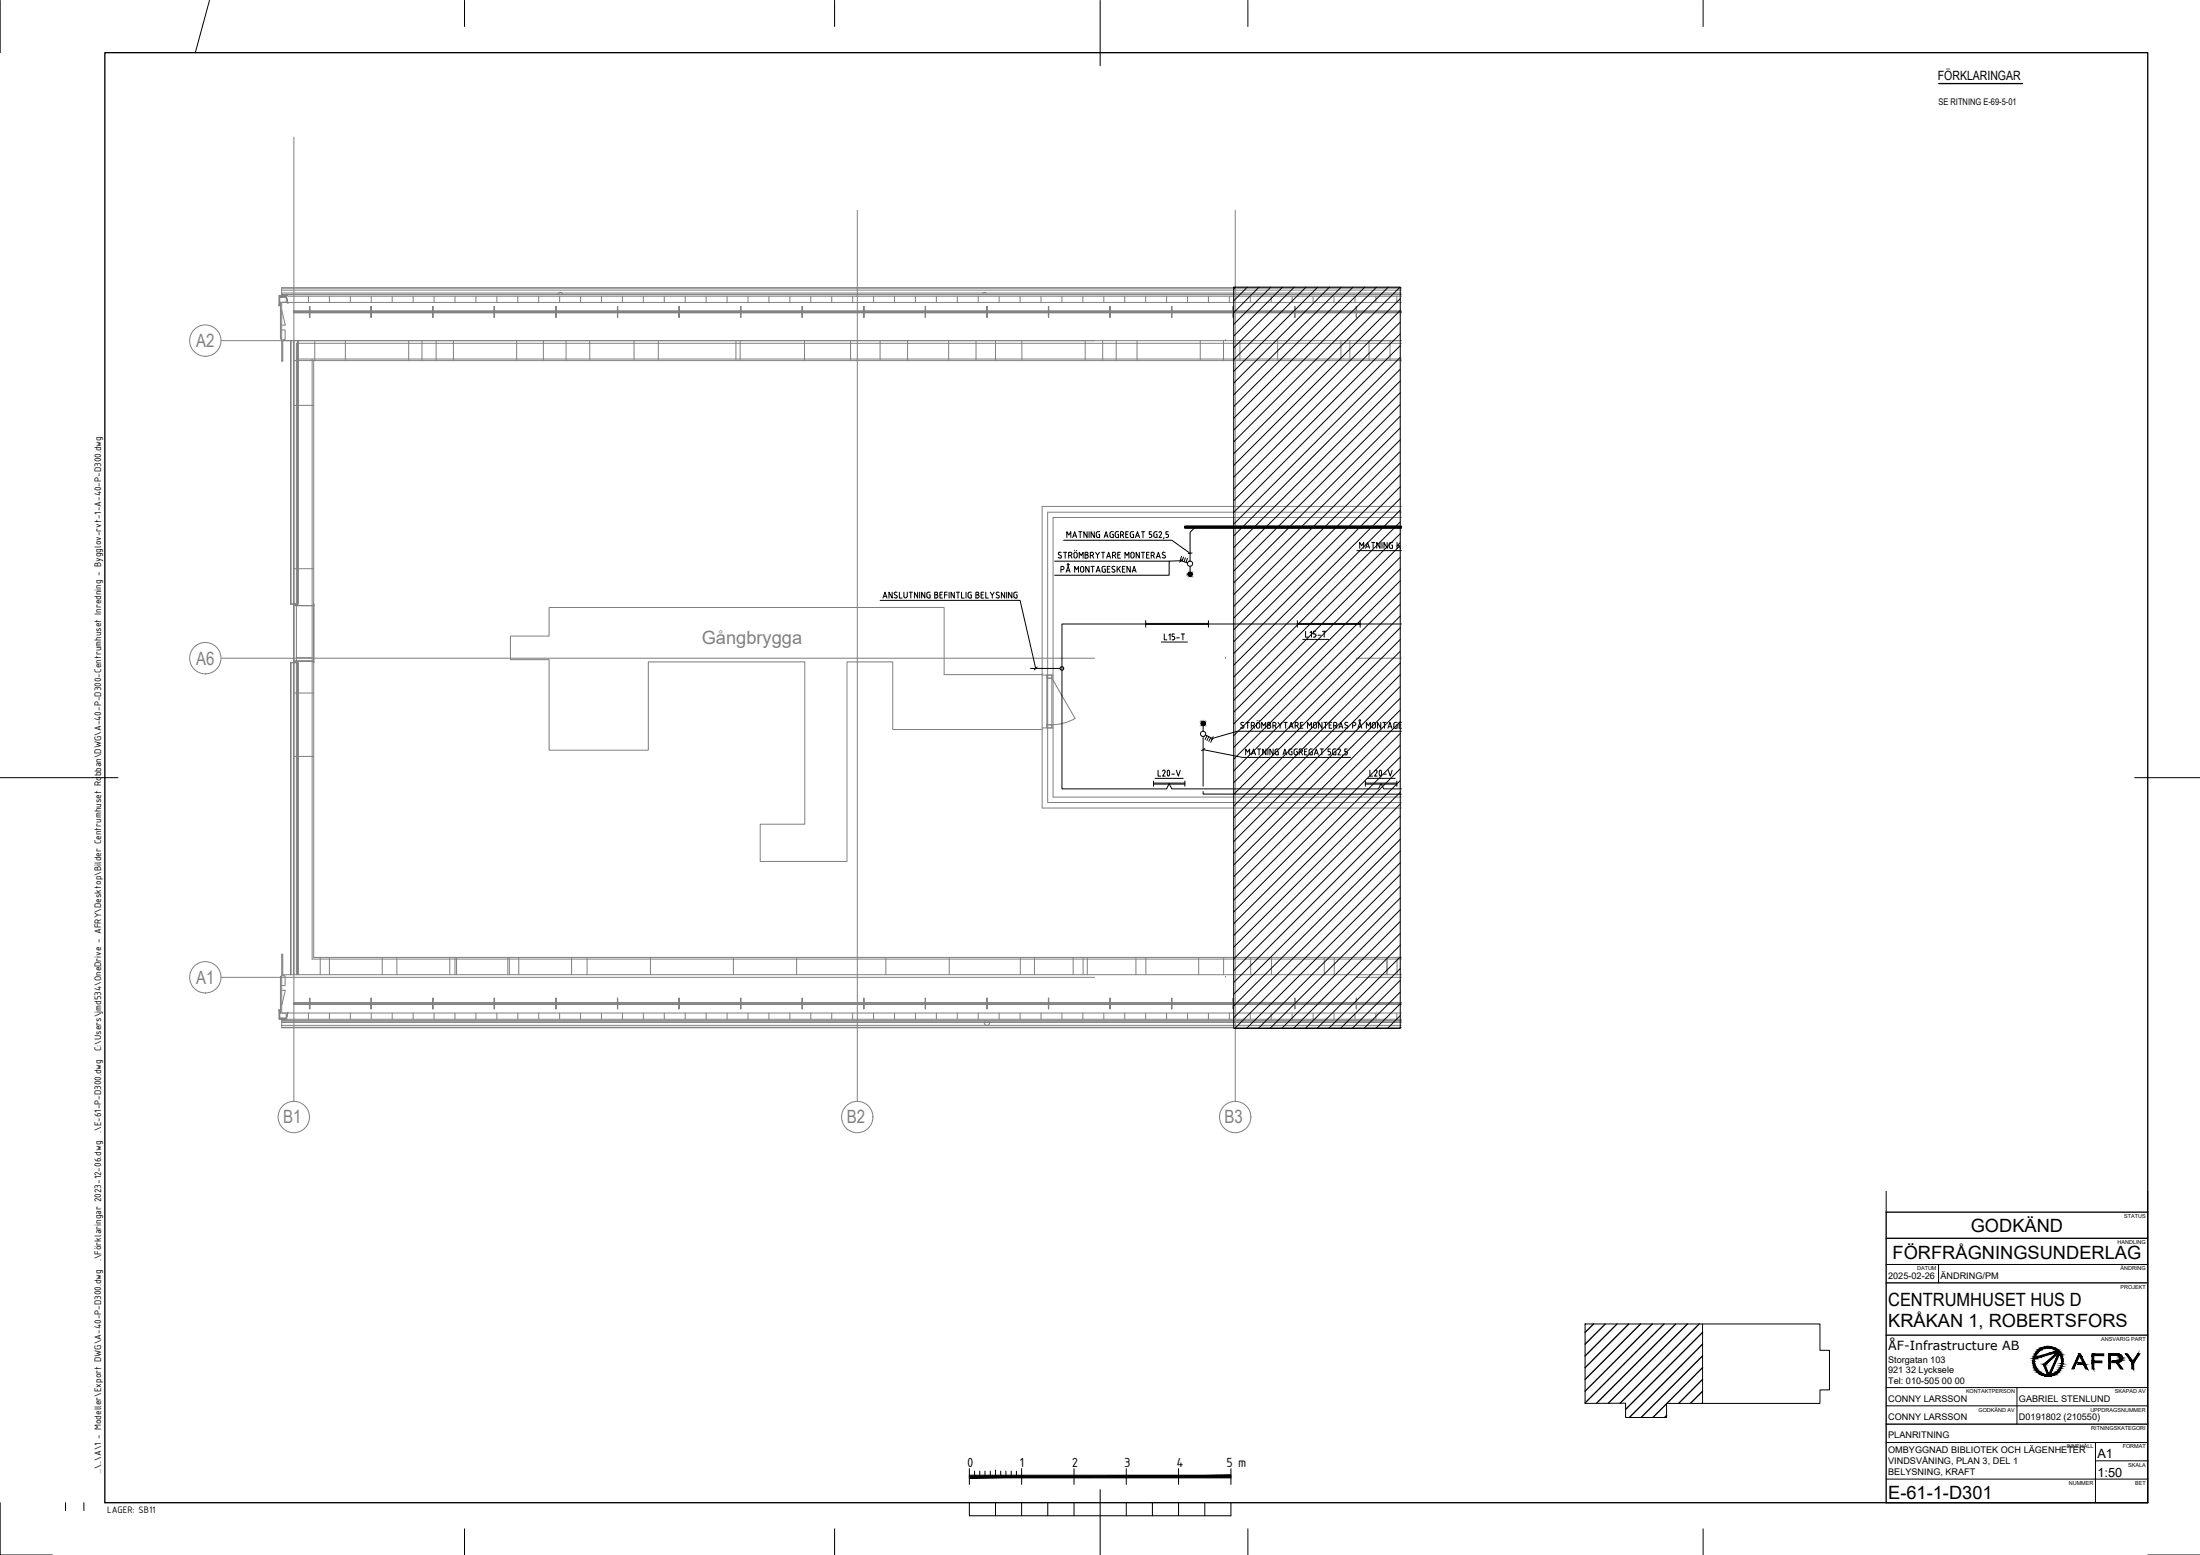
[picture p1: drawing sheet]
<svg xmlns="http://www.w3.org/2000/svg" width="841mm" height="594mm" viewBox="0 0 841 594" stroke-linecap="round" stroke-linejoin="round" font-family="sans-serif">
<g fill="none" stroke="#808080" stroke-width=".38">
<path d="M112.3 52.4v368.4M327.7 80.4v340.4M472.2 80.4v340.4M106.8 112.9l-.1 4 .1-3.6h2.7l.6 2.6-.6-2.6h-2.7M107 113.3v2.2h.2v14h.5M107 113.6h2.4M107.7 111.9h428M107.7 118.4l1.4 5.8h-1.4M107.7 110.1h428M107.7 110.8h428M107.7 112.6h428M107.9 112.8h.1"/>
<path d="M109.4 113.3v2.2h-1.7M109.5 112.9v.4M109.9 115.2v.3M110 112.9h-3.3v4M110 113.2h425.7M112.3 119.4h423.4h-40.7M112.3 118.9v.5zM112.3 118.9h423.4M117.9 113.2v2.3M118.3 117.2v4zM118.3 118.9v.5zM118.3 119.4h.1"/>
<path d="M118.3 117.2h.1M118.4 117.2v4M118.4 118.9v.5zM118.4 118.9h.1M125.9 113.2v2.3M133.9 113.2v2.3M141.8 117.2v4zM141.8 118.9v.5zM141.8 119.4h.1M141.8 117.2h.2M141.9 113.2v2.3M142 117.2v4"/>
<path d="M142 118.9v.5zM142 118.9h.1M149.9 113.2v2.3M157.9 113.2v2.3M165.4 117.2v4zM165.4 118.9v.5zM165.4 119.4h.1M165.4 117.2h.1M165.5 117.2v4M165.5 118.9v.5zM165.5 118.9h.1M165.9 113.2v2.3"/>
<path d="M173.9 113.2v2.3M181.9 113.2v2.3M188.9 119.3h.1M188.9 117.2v2.1M188.9 117.2v4v-2.3v.4M188.9 118.9v.4zM188.9 117.2h.1M189 117.2v4M189 118.9v.4M189 119.3v1.9M189 117.2v2.1M189 119.3v.1"/>
<path d="M189 118.9v.4zM189.9 113.2v2.3M197.9 113.2v2.3M205.9 113.2v2.3M212.5 119.3h.1M212.5 117.2v2.1M212.5 117.2v4v-2.3v.4M212.5 118.9v.4zM212.5 117.2h.1M212.6 117.2v4M212.6 118.9v.4zM212.6 119.3v1.9"/>
<path d="M212.6 117.2v2.1M212.6 119.3v.1M213.3 112.4a.99 .99 0 0 1 .9-.7 .99 .99 0 0 1 1 .7M213.9 113.2v2.3M221.9 113.2v2.3M229.9 113.2v2.3M236 119.3h.1M236 117.2v2.1M236 117.2v4v-2.3v.4M236 118.9v.4M236 118.9h.1M236 117.2h.1"/>
<path d="M236.1 117.2v4M236.1 118.9v.4M236.1 119.3v1.9M236.1 117.2v2.1M236.1 119.3v.1M236.1 118.9v.4zM237.9 113.2v2.3M245.9 113.2v2.3M253.9 113.2v2.3M259.6 117.2v2.2M259.6 117.2v4v-2.3v.5M259.6 118.9v.5z"/>
<path d="M259.6 119.4h.1M259.6 117.2h.1M259.7 117.2v4M259.7 118.9v.5M259.7 117.2v2.2v-.5M259.7 118.9v.5zM259.7 118.9h.1M259.7 119.4v1.8M261.9 113.2v2.3M269.9 113.2v2.3M277.9 113.2v2.3M283.1 117.2v2.2"/>
<path d="M283.1 117.2v4v-2.3v.5M283.1 118.9v.5zM283.1 119.4h.1M283.1 117.2h.1M283.2 117.2v4M283.2 118.9v.5M283.2 117.2v2.2v-.5M283.2 118.9v.5zM283.2 118.9h.1M283.2 119.4v1.8M285.9 113.2v2.3M293.9 113.2v2.3"/>
<path d="M301.9 113.2v2.3M306.6 117.2v2.2M306.6 117.2v4v-2.3v.5M306.6 118.9v.5M306.6 119.4h.1M306.6 117.2h.1M306.7 117.2v4M306.7 118.9v.5M306.7 117.2v2.2M306.7 119.4h.1M306.7 118.9v.5zM306.7 119.4v1.8"/>
<path d="M310 113.2v2.3M318 113.2v2.3M326 113.2v2.3M330.2 117.2v2.2M330.2 117.2v4v-2.3v.5M330.2 119.4h.1M330.2 118.9v.5zM330.2 117.2h.1M330.3 117.2v4M330.3 118.9v.5M330.3 117.2v2.2M330.3 119.4h.1"/>
<path d="M330.3 119.4v1.8M334 113.2v2.3M342 113.2v2.3M350 113.2v2.3M353.7 118.9v.5M353.7 117.2v4v-2.3v.5M353.7 119.4h.1M353.7 117.2v1.7M353.7 117.2h.1M353.8 117.2v4M353.8 118.9v.5M353.8 118.9v2.3"/>
<path d="M353.8 119.4h.1M353.8 117.2v1.7M358 113.2v2.3M366 113.2v2.3M374 113.2v2.3M375.5 112.1l.8-.4 .7 .4M377.3 118.9v.5M377.3 117.2v4v-1.8M377.3 119.4v-.5v.5M377.3 119.4h.1M377.3 117.2v1.7M377.3 117.2h.1"/>
<path d="M377.3 117.2v4M377.3 118.9v.5zM377.3 119.4v1.8M382 113.2v2.3M390 113.2v2.3M398 113.2v2.3M400.8 118.9v.5M400.8 117.2v4M400.8 119.4h.1M400.8 118.9h.1M400.8 117.2v1.7M400.8 119.4v1.8"/>
<path d="M400.8 117.2h.1M400.9 117.2v4M400.9 118.9v.5M400.9 119.4h.1M400.9 118.9h.1M400.9 117.2v1.7M400.9 119.4v1.8M406 113.2v2.3M414 113.2v2.3M422 113.2v2.3M424.3 117.2v4zM424.3 118.9v.5z"/>
<path d="M424.3 119.4h.1M424.3 117.2h.1M424.4 117.2v4M424.4 118.9v.5zM424.4 118.9h.1M430 113.2v2.3M438 113.2v2.3M446 113.2v2.3M447.9 117.2v4zM447.9 118.9v.5zM447.9 119.4h.1M447.9 117.2h.1"/>
<path d="M448 117.2v4M448 118.9v.5zM448 118.9h.1M454 113.2v2.3M462 113.2v2.3M470 113.2v2.3M471.4 117.2v4zM471.4 118.9v.5zM471.4 119.4h.1M471.4 117.2h.1M471.5 117.2v4M471.5 118.9v.5z"/>
<path d="M471.5 118.9h.1M478 113.2v2.3M486 113.2v2.3M494 113.2v2.3M494.9 117.2v4zM494.9 118.9v.5zM494.9 119.4h.1M494.9 117.2h.1M495 117.2v4M495 118.9v.5zM502 113.2v2.3M510 113.2v2.3"/>
<path d="M518 113.2v2.3M518.5 117.2v4zM518.5 118.9v.5zM518.5 119.4h.1M518.5 117.2h.1M518.6 117.2v4M518.6 118.9v.5zM518.6 118.9h.1M526 113.2v2.3M534 113.2v2.3M535.7 115.5h-428v22.5h.4v-8.2h.9v-3.8h-1.3M535.7 109.9h-428v2.9"/>
<path d="M535.7 112.5h-427.8v.4M84.5 130.1h451.2M111.1 130.1v100.7v-100.7M111.2 130.1l-.1 100.7h2.8h-1.7v-100.7M111.2 130.1v100.7h1.1v22.4M112.3 137.8h423.4M113.3 137.2v235.2M113.3 137.2h422.4M113.9 130.1v100.7zM118.3 121.2h.1M119.3 137.2v229.2h416.4M119.9 137.8v93.6"/>
<path d="M120.3 130.1v7.7M132 130.1v7.7M141.8 121.2h.2M156.2 130.1v7.7M161.3 130.1v7.7M165.4 121.2h.1M166.7 130.1v7.7M173.3 130.1v7.7M188.9 121.2h.1M197.5 130.1v7.7M207.7 130.1v7.7M212.5 121.2h.1"/>
<path d="M216.4 130.1v7.7M225.5 130.1v7.7M236 121.2h.1M242.4 130.1v7.7M251.7 130.1v7.7M259.6 121.2h.1M281.3 130.1v7.7M282.9 130.1v7.7M283.1 121.2h.1M306.6 121.2h.1M307.5 130.1v7.7M325.1 130.1v7.7"/>
<path d="M330.2 121.2h.1M336.5 130.1v7.7M346.9 130.1v7.7M353.7 121.2h.1M362.7 130.1v7.7M373.1 130.1v7.7M377.3 121.2h.1M380.6 130.1v7.7M390.6 130.1v7.7M400.8 121.2h.1M414.9 130.1v7.7M421.5 130.1v7.7"/>
<path d="M424.3 121.2h.1M426.7 130.1v7.7M434.7 130.1v7.7M447.9 121.2h.1M458.8 130.1v7.7M467.7 130.1v7.7M468.5 130.1h.1M471.4 121.2h.1M474 130.1v7.7M488.4 130.1v7.7M494.9 121.2h.1M512.6 130.1v7.7"/>
<path d="M516 130.1v7.7M518.5 121.2h.1M523.4 130.1v7.7M531.4 130.1v7.7M535.7 131.2h-422.4v6M112.3 154.9h7.6M535.7 193.5h-137.3v64.4h4.2v20.2M535.7 195.7h-135.2v110.9h135.2M535.7 197.7h-133.1v60.2M112.3 217.3h7.6M112.3 231.4h7.6M112.3 231.4v-.6v22.4"/>
<path d="M119.9 230.8h.1M120 230.8l-.1 22.4zM84.5 251.5h334M111.1 253.2v119.2v-119.2M111.2 253.2h1M111.2 253.2v119.2v-119.2h2.7M112.2 253.2v119.2M112.2 253.2h.1M112.3 252.6h7.6zM112.3 253.2h1.6M113.3 251.3h6M113.9 253.2v119.2v-119.2"/>
<path d="M119.9 252.6v113.2h415.8M398.4 257.7h-37.5v-25.6h-151v10.9h-14.8v9h14.8v34.6h37.9v-33.7h59.9v62h-17.1v14.2h33.2v-76.2h17.5v25.8h57.1M398.4 257.9v20.2M398.4 257.7h.1M400.2 259.1v-1.2h1.9v1.2l8.9 15.4a18.1 18.1 0 0 1-8.9 2.4M400.2 258.1v1h1.9v-1M468.5 251.5h.1M518.5 251.5h17.2M112.3 264.8h7.6M400.2 276.9v1.2h1.9v-1.2M400.2 277.9v-1h1.9v1M400.2 276.9v-17.8h1.9v17.8"/>
<path d="M400.2 276.9h1.9M112.3 289h7.6M535.7 304.5h-133.1v-26.4h-4.2v30.6h137.3M84.5 373.4h334M107.7 373h-.5v14.1h-.2v2.1M107.7 378.3h1.4l-1.4 5.8M107.7 372.4v-7.9h.4v8.3h.9v3.7h-1.3M122.4 365.8v6.6M125.9 365.8v6.6M146.1 365.8v6.6M151.7 365.8v6.6M171.9 365.8v6.6"/>
<path d="M173.9 365.8v6.6M174.5 365.8v6.6M194.1 365.8v6.6M194.7 365.8v6.6M198.3 365.8v6.6M218.5 365.8v6.6M224.4 365.8v6.6M248.7 365.8v6.6M280.4 365.8v6.6M304.5 365.8v6.6M338.7 365.8v6.6M362.9 365.8v6.6"/>
<path d="M390 365.8v6.6M395.5 365.8v6.6M410.2 365.8v6.6M414 365.8v6.6M415.7 365.8v6.6M434.2 365.8v6.6M438.1 365.8v6.6M458.2 365.8v6.6M467.8 365.8v6.6M468.5 373.4h.1M478.1 365.8v6.6M486.1 365.8v6.6"/>
<path d="M506.3 365.8v6.6M510.1 365.8v6.6M518.5 373.4h17.2M530.2 365.8v6.6M534.1 365.8v6.6M535.7 372.4h-428v14.6h428M106.7 385.7l.1 3.5h2.7l.6-2.6-.6 2.7h-2.7zM106.7 385.7v3.7h429M107 388.9h2.4M107.7 391.7h428M107.7 387l1.7 .1v2.1M107.7 389.4v3.3h428"/>
<path d="M107.7 392.5h428M107.7 390.6h428M107.7 389.9h428M107.7 390.1h428M109.5 389.3v.1M109.9 387v.3M112.3 383.1v.6zM112.3 383.1h423.4M117.9 387v2.4M118.3 381.4v2.2M118.3 381.4v4v-1.7M118.3 383.1v.6z"/>
<path d="M118.3 381.4h.1M118.3 385.4h.1M118.4 381.4v4M118.4 383.1v.5M118.4 383.1v.6zM118.4 383.1h.1M118.4 383.6v.1M118.4 383.1v.6M118.4 381.4v1.7M118.4 383.7v1.7M125.9 387v2.4M133.9 387v2.4"/>
<path d="M141.8 381.4v2.2M141.8 381.4v4v-1.7M141.8 383.1v.6zM141.8 381.4h.2M141.8 385.4h.2M141.9 387v2.4M142 381.4v4M142 383.1v.5M142 381.4v2.3v-.6M142 383.1v.6zM142 383.7v1.7M149.9 387v2.4"/>
<path d="M157.9 387v2.4M165.4 383.3v.3M165.4 381.4v1.9M165.4 381.4v4v-1.7M165.4 383.3v.4M165.4 383.3h.1M165.4 383.3v.4zM165.4 381.4h.1M165.4 385.4h.1M165.5 381.4v4M165.5 383.1v.2M165.5 383.3v.3"/>
<path d="M165.5 383.1v.6v-.4M165.5 383.3v2.1M165.5 383.3h.1M165.5 381.4v1.7M165.9 387v2.4M173.9 387v2.4M181.9 387v2.4M188.9 383.3v.3M188.9 383.1v.2M188.9 381.4v4M188.9 383.1v.6v-.4M188.9 383.3h.1"/>
<path d="M188.9 383.3v2.1M188.9 383.3v.4zM188.9 381.4h.1M188.9 385.4h.1M188.9 381.4v1.7M189 381.4v4M189 383.1v.2M189 383.3v.3M189 383.3v.4M189 381.4v1.7M189 383.7v1.7M189.9 387v2.4"/>
<path d="M197.9 387v2.4M205.9 387v2.4M212.5 383.3v.3M212.5 383.1v.2M212.5 381.4v4M212.5 383.1v.6v-.4M212.5 383.3v2.1M212.5 381.4h.1M212.5 385.4h.1M212.5 381.4v1.7M212.6 381.4v4M212.6 383.1v.2"/>
<path d="M212.6 383.3v.3M212.6 383.3v.4M212.6 381.4v1.7M212.6 383.7v1.7M213.9 387v2.4M221.9 387v2.4M229.9 387v2.4M236 383.3v.3M236 383.1v.2M236 381.4v4M236 383.1v.6v-.4M236 383.3v.4"/>
<path d="M236 383.1h.1M236 381.4h.1M236 385.4h.1M236 381.4v1.7M236 383.7v1.7M236.1 381.4v4M236.1 383.1v.2M236.1 383.3v.3M236.1 383.3v.4M236.1 381.4v1.7M236.1 383.7v1.7M237.9 387v2.4"/>
<path d="M245.9 387v2.4M253.9 387v2.4M259.6 383.6h.1M259.6 383.1v.5M259.6 381.4v4M259.6 383.2v.4M259.6 383.1v.1M259.6 383.6v1.8M259.6 383.1h.1M259.6 381.4h.1M259.6 385.4h.1M259.6 381.4v1.7"/>
<path d="M259.7 381.4v4M259.7 383.6h.1M259.7 381.4v2.2M259.7 383.2v.5M259.7 383.2v.4zM259.7 383.6v.1M259.7 383.2h.1M259.7 383.1v.1M259.7 383.7v1.7M261.9 387v2.4M269.9 387v2.4M277.9 387v2.4"/>
<path d="M283.1 383.2v.4M283.1 381.4v4M283.1 383.1v.6v-.5M283.1 383.1h.1M283.1 383.2v.5M283.1 383.1v.1M283.1 383.2h.1M283.1 381.4h.1M283.1 385.4h.1M283.1 381.4v1.8M283.1 383.7v1.7M283.2 381.4v4"/>
<path d="M283.2 383.2v.4M283.2 381.4v1.8M283.2 383.2v.5M283.2 383.2h.1M283.2 383.1v.1M283.2 383.2v.5zM283.2 383.7v1.7M285.9 387v2.4M293.9 387v2.4M301.9 387v2.4M306.6 383.2v.5v-.5M306.6 383.1h.1"/>
<path d="M306.6 381.4h.1M306.6 385.4h.1M306.6 381.4v1.8M306.6 383.7v1.7M306.7 381.4v4M306.7 383.6h.1M306.7 383.2v.4M306.7 381.4v1.8M306.7 383.2v.5M306.7 383.2h.1M306.7 383.1v.1M306.7 383.2v.5z"/>
<path d="M310 387v2.4M318 387v2.4M326 387v2.4M330.2 383.1v.5M330.2 381.4v4M330.2 383.1v.6zM330.2 381.4h.1M330.2 385.4h.1M330.2 381.4v1.7M330.2 383.7v1.7M330.3 381.4v4M330.3 381.4v2.2"/>
<path d="M330.3 383.1v.6zM330.3 383.1h.1M330.3 383.7v1.7M334 387v2.4M342 387v2.4M350 387v2.4M353.7 383.1v.5M353.7 381.4v4M353.7 383.1v.6zM353.7 381.4h.1M353.7 385.4h.1M353.7 381.4v1.7"/>
<path d="M353.7 383.7v1.7M353.8 381.4v4M353.8 381.4v2.2M353.8 383.1v.6zM353.8 383.1h.1M353.8 383.7v1.7M358 387v2.4M366 387v2.4M374 387v2.4M376.5 390.1a.99 .99 0 0 0 .1 1.4 .99 .99 0 0 0 1.4 0 .99 .99 0 0 0 .1-1.4M377.3 383.1v.5M377.3 381.4v4"/>
<path d="M377.3 383.1v.6zM377.3 381.4h.1M377.3 385.4h.1M377.3 381.4v1.7M377.3 383.7v1.7M377.3 381.4v2.2M377.3 383.1h.1M382 387v2.4M390 387v2.4M398 387v2.4M400.8 383.1v.5M400.8 381.4v4"/>
<path d="M400.8 383.1v.6zM400.8 383.1h.1M400.8 383.3v.4M400.8 383.1v.1M400.8 383.2h.1M400.8 381.4h.1M400.8 385.4h.1M400.8 381.4v1.7M400.8 383.7v1.7M400.9 381.4v4M400.9 381.4v2.2M400.9 383.2v.5"/>
<path d="M400.9 383.3v.4M400.9 383.2h.1M400.9 383.3v.4zM400.9 383.3h.1M400.9 383.7v1.7M406 387v2.4M414 387v2.4M422 387v2.4M424.3 381.4v1.8M424.3 381.4v4v-1.7M424.3 383.2v.5M424.3 383.3v.4"/>
<path d="M424.3 383.3h.1M424.3 381.4h.1M424.3 385.4h.1M424.4 381.4v4M424.4 383.1v.6v-.4M424.4 383.1v.1M424.4 383.3v.4zM424.4 383.2h.1M430 387v2.4M438 387v2.4M446 387v2.4M447.9 381.4v1.8"/>
<path d="M447.9 381.4v4v-1.7M447.9 383.2v.5M447.9 383.3v.4M447.9 383.1v.1M447.9 383.3v.4zM447.9 381.4h.1M447.9 385.4h.1M447.9 383.1v.5M448 381.4v4M448 383.1v.6v-.4M448 383.1v.1M448 383.3v.4z"/>
<path d="M448 383.2h.1M454 387v2.4M462 387v2.4M470 387v2.4M471.4 381.4v2.2M471.4 381.4v4v-2.3M471.4 383.1v.6zM471.4 383.1h.1M471.4 383.1v.5M471.4 381.4h.1M471.4 385.4h.1M471.5 381.4v4"/>
<path d="M471.5 381.4v2.3v-.6M471.5 383.1v.6zM471.5 383.1v2.3M478 387v2.4M486 387v2.4M494 387v2.4M494.9 381.4v2.2M494.9 381.4v4v-1.7M494.9 383.1v.6zM494.9 381.4h.1M494.9 385.4h.1M495 381.4v4"/>
<path d="M495 383.1v.5M495 383.1v.6zM495 383.1h.1M495 383.1v.6M495 381.4v1.7M495 383.7v1.7M502 387v2.4M510 387v2.4M518 387v2.4M518.5 381.4v2.2M518.5 381.4v4v-2.3v.6h17.2h-423.4M518.5 383.1v.6z"/>
<path d="M518.5 381.4h.1M518.5 385.4h.1M518.6 381.4v4M518.6 383.1v.5M518.6 383.1v.6zM518.6 383.1h.1M518.6 381.4v1.7M518.6 383.7v1.7M526 387v2.4M534 387v2.4"/>
<circle cx="78.5" cy="130.1" r="6"/>
<circle cx="78.5" cy="251.5" r="6"/>
<circle cx="78.5" cy="373.4" r="6"/>
<circle cx="112.3" cy="426.8" r="6"/>
<circle cx="327.7" cy="426.8" r="6"/>
<circle cx="472.2" cy="426.8" r="6"/>
</g>
<g fill="none" stroke="#000" stroke-width=".38">
<path d="M.1 .1v20M80.1 .1l-5.4 20M177.6 .1v10M319.1 .1v10M420.6 .1v25M477 .1v10M651.1 .1v10M471.6 109.7h63.7v283.2h-63.7zM472.3 109.7l-.7 .8M476.8 109.7l-5.2 5.2M481.3 109.7l-9.7 9.7M485.8 109.7l-14.2 14.2"/>
<path d="M490.3 109.7l-18.7 18.7M494.8 109.7l-23.2 23.2M499.3 109.7l-27.7 27.7M503.8 109.7l-32.2 32.2M508.2 109.7l-36.6 36.7M512.7 109.7l-41.1 41.1M517.2 109.7l-45.6 45.6M521.7 109.7l-50.1 50.1M526.2 109.7l-54.6 54.6M530.7 109.7l-59.1 59.1M535.2 109.7l-63.6 63.6M535.3 114.1l-63.7 63.7"/>
<path d="M535.3 118.6l-63.7 63.7M535.3 123.1l-63.7 63.7M535.3 127.6l-63.7 63.7M535.3 132.1l-63.7 63.7M535.3 136.5l-63.7 63.8M535.3 141.1l-63.7 63.6M535.3 145.6l-63.7 63.6M535.3 150l-63.7 63.7M535.3 154.5l-63.7 63.7M535.3 159l-63.7 63.7M535.3 163.5l-63.7 63.7M535.3 168l-63.7 63.7"/>
<path d="M535.3 172.5l-63.7 63.6M535.3 177l-63.7 63.6M535.3 181.5l-63.7 63.7M535.3 185.9l-63.7 63.8M535.3 190.4l-63.7 63.7M535.3 194.9l-63.7 63.7M535.3 199.4l-63.7 63.7M403.2 214.4h43.7M404.8 211.9l.9 .5a.63 .63 0 0 1-.3 .8 .63 .63 0 0 1-.9-.2M405.6 217.6h.6a.61 .61 0 0 0 .6-.6 .61 .61 0 0 0-.6-.6h-.6v2.2M405.7 211.1a.57 .57 0 0 0-.9-.1 .57 .57 0 0 0 0 .9M406.6 211h1.2"/>
<path d="M406.6 206.4h41.4l6.9 5M407.2 211v2.2M407.6 218.6l.7-2.2 .8 2.2M407.8 218h1M407.8 205.4v-2.3l.8 1.3 .7-1.3v2.3M408.5 212.2h.7M409.2 211a.61 .61 0 0 1 .6 .6 .61 .61 0 0 1-.6 .6M409.2 211h-.7v2.2M409.3 212.2l.5 1M410.1 205.4l.7-2.3 .8 2.3M410.3 204.7h1.1M410.5 212.6a.61 .61 0 0 0 .6 .6 .61 .61 0 0 0 .7-.6"/>
<path d="M410.8 218.6v-2.2l.8 1.2 .7-1.2v2.2M410.8 210.2v.2M411.6 210.2v.2M411.8 211.6a.61 .61 0 0 0-.7-.6 .61 .61 0 0 0-.6 .6l.1 1M411.8 211.6v1M412.4 203.1h1.2M412.6 213.2v-2.2l.7 1.2 .7-1.2v2.2M412.9 203.1v2.3M413.3 216.6h.8l.2 1.4a.61 .61 0 0 1-.6 .6 .61 .61 0 0 1-.6-.6zM414.8 212h.6M415.4 211l.5 .4-.5 .5M415.4 211h-.6v2.2h.6a.61 .61 0 0 0 .6-.6 .61 .61 0 0 0-.6-.6"/>
<path d="M415.6 203.1v2.3l-1.3-2.3v2.3M416.3 216.4v2.2l-1.2-2.2v2.2M416.3 203.1v2.3M416.8 212.2h.6M417.1 216.4h1.2M417.4 211a.61 .61 0 0 1 .6 .6 .61 .61 0 0 1-.6 .6M417.4 211h-.6v2.2M417.6 212.2l.5 1M417.7 216.4v2.2M418.3 203.1v2.3l-1.2-2.3v2.3M418.8 211l.8 1.1 .7-1.1M419 218.6l.8-2.2 .8 2.2"/>
<path d="M419.3 218h1.1M419.6 212.1v1.1M420 204.1h.4v1.3h-.7M420.4 203.1l-.9 .1-.4 .3v1.5l.6 .3M421.1 211h1.2M421.3 217v1M421.7 211v2.2M422.1 205.4l.8-2.3 .7 2.3M422.2 217.4h.4v1.2h-.9l-.4-.6M422.3 204.7h1.1M422.6 216.4h-.9l-.4 .6M423.1 213.2l.7-2.2 .7 2.2"/>
<path d="M423.3 212.6h1M423.3 217.4h.8M424.3 216.4h-1v2.2h1M424.9 203.1l-.6 .7 .1 1.2 .5 .3M425 203.1h.6M425.2 204.1h.4v1.3h-.6M425.3 212.2h.6M425.4 217.4l.8 .4a.63 .63 0 0 1-.3 .9 .63 .63 0 0 1-.9-.3M425.9 211a.61 .61 0 0 1 .6 .6 .61 .61 0 0 1-.6 .6M425.9 211h-.6v2.2M426.1 212.2l.5 1M426.2 216.5a.6 .6 0 0 0-.9-.1 .6 .6 0 0 0 0 .9"/>
<path d="M427 216.4v2.2M427.2 204.1h.4v1.3h-.6M427.3 212h.8M427.6 217.2l.7 1.4M427.6 203.1l-.9 .1-.3 .3v1.5l.5 .3M428.3 211h-1v2.2h1M428.3 216.4l-1.3 1.4M428.4 204.4h.5M428.9 204.4a.61 .61 0 0 0 .6-.6 .61 .61 0 0 0-.6-.7h-.5v2.3M429.1 204.4l.5 1M429.1 217.4h.7M430.1 213.2v-2.2l.7 1.2 .8-1.2v2.2"/>
<path d="M430.1 216.4h-1v2.2h1M430.3 204.1h.8M431.3 203.1h-1v2.3h1M432.1 216.4v2.2l-1.3-2.2v2.2M432.3 211.6a.61 .61 0 0 1 .6-.6 .61 .61 0 0 1 .6 .6M432.3 212.6a.61 .61 0 0 0 .6 .6 .61 .61 0 0 0 .6-.6M432.3 211.6v1M432.7 203.1l-.6 .7v1.2l.6 .3M432.7 203.1h.7M432.8 218.6l.8-2.2 .7 2.2M433 204.1h.4v1.3h-.7M433.1 218h1"/>
<path d="M433.6 211.6v1M434.1 205.4l.7-2.3 .8 2.3M434.3 204.7h1.1M435.6 211v2.2l-1.3-2.2v2.2M436.3 211h1.3M436.4 203.1h1.2M437 203.1v2.3M437 211v2.2M438.3 212h.8M439.3 211h-1v2.2h1M439.3 205.4h.5M440.1 212.2h.6"/>
<path d="M440.2 203.1h-.9v1l.8 .1 .2 .7M440.3 204.8l-.5 .5M440.7 211a.61 .61 0 0 1 .6 .6 .61 .61 0 0 1-.6 .6M440.7 211h-.6v2.2M440.8 212.2l.5 1M441.9 204.1h.4v1.3h-.6M442.1 213.2l.7-2.2 .8 2.2M442.3 212.6h1M442.3 203.1l-.8 .1-.4 .3v1.5l.6 .3M443.1 203.5a.51 .51 0 0 1 .7-.3 .51 .51 0 0 1 .2 .7l-.9 1.5h1M444.6 211.9l.8 .5a.63 .63 0 0 1-.3 .8 .63 .63 0 0 1-.8-.2M445 205.4l-.2 .5"/>
<path d="M445.4 211.1a.57 .57 0 0 0-.8-.1 .57 .57 0 0 0 0 .9M445.7 205.4h.5M446.6 203.1h-.9v1l.7 .1 .3 .7M446.7 204.8l-.5 .5M451.5 214.2l-4.6 .2v5.4h-43.7M451.7 212.6l-.5 1.5 2.8 1M452 213.7l-1 1.1M452.4 212.8l-.5 1.5M453 201.5h82.7h-82.7M453 201.2h82.7h-82.7M453 201.7h82.7M453 201.6h82.7"/>
<path d="M453 201.5h82.7M453 201.4h82.7M453 201.3h82.7M453 201.1h82.7M453 201h82.7M453.2 213.1l-.5 1.5M453.9 213.3l-.5 1.6M454.9 216.4v2.3M455.7 211.3l-1.5 .2M457 201.4l-2.1 2v11M518.7 210.4h17M519.8 209.5v-2.3l.8 1.3 .7-1.3v2.3"/>
<path d="M522 209.5l.8-2.3 .8 2.3M522.3 208.9h1.1M524.3 207.2h1.3M524.9 207.2v2.3M527.5 207.2v2.3l-1.2-2.3v2.3M528.3 207.2v2.3M530.3 207.2v2.3l-1.2-2.3v2.3M531.9 208.3h.4v1.2l-.9-.1-.3-.5M532.3 207.2l-1.1 .2-.1 1.5M534.1 207.2v2.3M534.5 208.1l.8 1.4M535.3 207.2l-1.2 1.4"/>
<path d="M535.3 203.9l-63.7 63.7M535.3 208.4l-63.7 63.7M535.3 212.9l-63.7 63.7M535.3 217.4l-63.7 63.7M336.5 229.4h53.5l5.9 26M337.6 228.5l.7-2.3 .8 2.3M337.8 227.9h1.1M341.1 226.2v2.3l-1.3-2.3v2.3M341.8 228.2l.8 .3M342.7 227.5l.3 .6-.5 .3M342.9 226.3a.59 .59 0 0 0-.8 0 .59 .59 0 0 0 0 .9l.7 .4M343.8 226.2v2.3h1"/>
<path d="M345.6 226.2v1.6a.61 .61 0 0 0 .6 .6 .61 .61 0 0 0 .6-.6v-1.6M347.6 226.2h1.2M348.2 226.2v2.3M350.8 226.2v2.3l-1.2-2.3v2.3M351.6 226.2v2.3M353.6 226.2v2.3l-1.3-2.3v2.3M355.2 227.3h.4v1.2h-.6M355.6 226.2l-.9 .1-.3 .3v1.5l.5 .3M357.3 227.3h.7M357.9 228.4a.61 .61 0 0 0 .6-.6 .61 .61 0 0 0-.6-.6l.5-.2v-.5l-1.1-.3v2.3h.7M359.3 227.3h.8M360.3 226.2h-1v2.3h1"/>
<path d="M361.1 227.3h1M362.1 226.2h-1v2.3M362.8 226.2v2.3M364.8 226.2v2.3l-1.2-2.3v2.3M365.6 226.2h1.2M366.2 226.2v2.3M367.6 226.2v2.3h1M369.3 226.2v2.3M371 227.3h.3v1.2h-.6M371.3 226.2l-.9 .1-.3 .3v1.5l.6 .3M373.1 227.3h.6M373.7 228.4a.61 .61 0 0 0 .6-.6 .61 .61 0 0 0-.6-.6l.4-.2v-.5l-1-.3v2.3h.6"/>
<path d="M375.1 227.3h.7M376.1 226.2h-1v2.3h1M376.8 226.2v2.3h1M378.6 226.2l.7 1.2 .8-1.2M379.3 227.4v1.1M380.8 228.2l.7 .3M381.1 227.2l.9 .7-.4 .5M381.9 226.3a.6 .6 0 0 0-.8 0 .6 .6 0 0 0 0 .9M384.1 226.2v2.3l-1.3-2.3v2.3M384.8 226.2v2.3M386.8 226.2v2.3l-1.2-2.3v2.3M387.5 227.8l.7 .6"/>
<path d="M387.6 226.9v1M388.4 227.3h.4v1.2h-.6M388.8 226.2l-.9 .1-.4 .6M438 238.4h-32v63h40l.9-2 1.1 2h79l1-2 1 2h6.7M438 238.2h24M438 238.6h24M438 237.1v2.5M462 238.4h34M462 237.1v2.5M496 238.2h24M496 238.6h24M496 237.1v2.5"/>
<path d="M520 238.4h15.7M520 237.1v2.5M535.3 221.9l-63.7 63.7M535.3 226.4l-63.7 63.6M535.3 230.9l-63.7 63.6M535.3 235.3l-63.7 63.7M535.3 239.8l-63.7 63.7M393.9 255.4h11.3M396.5 254.9l-1.1 1M444 245.3h9.9M445.1 242.2v2.2h1M446.8 242.7l.5-.5v2.2"/>
<path d="M448.1 244.4h.5M449 242.2h-.9v1h.7l.3 .5-.1 .5-.4 .2M449.8 243.7h1M451.6 242.2h1.2M452.2 242.2v2.2M498 244.3h9.9M499.1 241.2v2.2h1M500.8 241.7l.5-.5v2.2M502.1 243.4h.5M502.5 242.2l.5 .4M502.9 241.2h-.8v1h.5M503 242.9l-.5 .5"/>
<path d="M503.1 242.7v.2M503.8 242.7h1.1M505.6 241.2h1.2M506.2 241.2v2.2M535.3 244.3l-63.7 63.7M535.3 248.8l-63.7 63.7M535.3 253.3l-63.7 63.7M535.3 257.8l-63.7 63.7M459.9 277.1v2.3M474.6 277l.7 .3a.62 .62 0 0 1 0 .9 .62 .62 0 0 1-1-.2M474.8 276l-.5 .4 .3 .5M474.8 275.9l.7 .2"/>
<path d="M476.4 276h1.2M477 276v2.2M478.4 277.3l.6-.1a.61 .61 0 0 0 .6-.6 .61 .61 0 0 0-.6-.6h-.6v2.2M479.1 277.3l.5 .9M480.5 276.2h.9l.2 1.4a.61 .61 0 0 1-.6 .6 .61 .61 0 0 1-.7-.6zM480.6 275.2v.2M481.4 275.2v.2M482.3 278.2v-2.2l.8 1.3 .8-1.3v2.2M484.6 276l1 .2v.5l-.4 .3a.64 .64 0 0 1 .6 .6 .64 .64 0 0 1-.6 .6h-.6zM484.6 277h.6M486.6 277.3l.6-.1a.61 .61 0 0 0 .6-.6 .61 .61 0 0 0-.6-.6h-.6v2.2M487.3 277.3l.5 .9"/>
<path d="M488.6 276l.8 1.1 .7-1.1M489.4 277.1v1.1M490.8 276h1.3M491.5 276v2.2M492.8 278.2l.8-2.2 .8 2.2M493.1 277.6h1M495.1 277.3l.6-.1a.61 .61 0 0 0 .6-.6 .61 .61 0 0 0-.6-.6h-.6v2.2M495.8 277.3l.5 .9M497.1 277h.8M498.1 276h-1v2.2h1M499.9 278.2v-2.2l.7 1.3 .7-1.3v2.2M502.3 276.2h.8l.2 1.4a.61 .61 0 0 1-.6 .6 .61 .61 0 0 1-.6-.6z"/>
<path d="M505.4 276v2.2l-1.3-2.2v2.2M506.1 276h1.3M506.7 276v2.2M508.1 277h.7M509.1 276h-1v2.2h1M509.8 277.3l.7-.1a.61 .61 0 0 0 .6-.6 .61 .61 0 0 0-.6-.6h-.7v2.2M510.6 277.3l.5 .9M511.8 278.2l.8-2.2 .8 2.2M512 277.6h1.2M514.4 277l.6 .3a.61 .61 0 0 1 0 .9 .61 .61 0 0 1-.9-.2M514.6 276l-.5 .4 .2 .5M514.6 275.9l.6 .2"/>
<path d="M517.1 277.3l.6-.1a.61 .61 0 0 0 .6-.6 .61 .61 0 0 0-.6-.6h-.6v2.2M519.1 278.2l.7-2.2 .8 2.2M519.3 277.6h1.1M522.3 278.2v-2.2l.8 1.3 .8-1.3v2.2M524.8 276.2h.8l.2 1.4a.61 .61 0 0 1-.6 .6 .61 .61 0 0 1-.6-.6zM527.8 276v2.2l-1.2-2.2v2.2M528.6 276h1.3M529.2 276v2.2M530.6 278.2l.8-2.2 .7 2.2M530.8 277.6h1.1M534.1 276h-.9l-.3 .4-.1 1.2 .4 .6h.9v-1.2h-.4M534.9 277h.7"/>
<path d="M535.3 262.3l-63.7 63.7M535.3 266.8l-63.7 63.7M535.3 271.2l-63.7 63.8M535.3 275.7l-63.7 63.7M535.7 279.4h-62.7l-9.5 2.7M535.7 276h-.8v2.2h.8M.1 297.1h45M441 299.2h12M441 299.6h12M441 298.4v2M441.6 297.4h10.7M442.7 294.3v2.2h1"/>
<path d="M444.9 294.2l.5 .3-.1 .5M444.9 294.2l-.5 .4M445.4 295l-1 1.5h1.1M446.5 294.3a1.25 1.25 0 0 1 0 2.1l-.3-1.3zM448 295.8h1M449.7 294.3l.8 2.2 .7-2.2M453 298.4v2M459.9 286.4l15.1 3h41.3M459.9 281.4v19M460.6 286l-1.3 .8M460.9 280.8l2.6 1.4-.7 1.4M461.4 281.1l-.7 1.4"/>
<path d="M462.1 281.4l-.7 1.5M462.8 281.8l-.7 1.4M463.8 281.4l-.7 1.4M476.2 288.4v-2.3l.8 1.3 .7-1.3v2.3M478.4 288.4l.8-2.3 .8 2.3M478.6 287.8h1.1M480.7 286.1h1.3M481.3 286.1v2.3M483.9 286.1v2.3l-1.2-2.3v2.3M484.7 286.1v2.3M486.7 286.1v2.3l-1.2-2.3v2.3M487.5 286.8v1.2l.6 .3"/>
<path d="M488.3 287.2h.4v1.2h-.6M488.7 286.1l-.9 .1-.3 .6M490.5 288.4l.7-2.3 .7 2.3M490.7 287.8h1M492.7 286.8l.1 1.2 .5 .3M493.6 287.2h.3v1.2h-.6M493.9 286.1l-.8 .1-.4 .6M494.7 286.8v1.2l.6 .3M495.6 287.2h.4v1.2h-.7M496 286.1l-.9 .1-.4 .6M496.7 287.4h.6M497.3 286.1a.61 .61 0 0 1 .6 .7 .61 .61 0 0 1-.6 .6"/>
<path d="M497.3 286.1h-.6v2.3M497.4 287.4l.6 1M498.7 287.2h.7M499.7 286.1h-1v2.3h1M500.5 286.8v1.2l.6 .3M501.3 287.2h.4v1.2h-.6M501.7 286.1l-.9 .1-.3 .6M502.4 288.4l.8-2.3 .8 2.3M502.7 287.8h1M504.7 286.1h1.3M505.3 286.1v2.3M507.7 288.4h.5"/>
<path d="M508.2 287.1l.5 .5M508.6 286.1h-.9v1.1h.5M508.7 287.9l-.5 .4M508.7 287.6v.3M509.4 287.7l.6 .6M509.5 286.8v1M510.3 287.2h.4v1.2h-.6M510.7 286.1l-.9 .1-.4 .6M511.4 286.5a.51 .51 0 0 1 .7-.3 .51 .51 0 0 1 .3 .7l-.9 1.5h.9M513.3 288.4l-.1 .5M514.1 288.4h.5M514.6 287.1l.5 .5"/>
<path d="M515 286.1h-.9v1.1h.5M515.1 287.6l-.1 .5-.4 .2M522 298.4v2M522 299.2h12M522 299.6h12M522.6 297.4h10.7M523.7 294.3v2.2h1M525.4 294.6a.5 .5 0 0 1 .7-.3 .5 .5 0 0 1 .3 .7M526.4 295l-.9 1.5h.9M527.5 294.3a1.25 1.25 0 0 1 0 2.1l-.3-.8zM529 295.8h1M530.7 294.3l.8 2.2 .7-2.2"/>
<path d="M534 298.4v2M535.3 280.2l-63.7 63.7M535.3 284.7l-63.7 63.7M535.3 289.2l-63.7 63.7M535.3 293.7l-63.7 63.7M535.3 298.2l-63.7 63.7M816 297.1h25M459.9 302.4v1h75.8M535.3 302.7l-63.7 63.7M535.3 307.2l-63.7 63.7M535.3 311.7l-63.7 63.6M535.3 316.2l-63.7 63.6"/>
<path d="M535.3 320.6l-63.7 63.7M535.3 325.1l-63.7 63.7M535.3 329.6l-63.3 63.3M535.3 334.1l-58.8 58.8M535.3 338.6l-54.3 54.3M535.3 343.1l-49.8 49.8M535.3 347.6l-45.3 45.3M535.3 352.1l-40.8 40.8M535.3 356.6l-36.3 36.3M535.3 361.1l-31.8 31.8M535.3 365.6l-27.4 27.3M535.3 370l-22.9 22.9"/>
<path d="M535.3 374.5l-18.4 18.4M535.3 379l-13.9 13.9M535.3 383.5l-9.4 9.4M535.3 388l-4.9 4.9M535.3 392.5l-.4 .4M721 455.1v8M821 455.1v8M721 483.1h100M741.1 483.1v7M605.9 505.8h89.8v10.1h3.7v15.1h-3.7v5.2h-58.6v5.3h-15.7v-5.4l-15.5 .1zM650.9 505.8v30.4M721 537.1h100"/>
<path d="M721 530.1h100M771 530.1v14M721 551.1h100M801.1 551.1v23M801.1 558.1h19.9M.1 574.1v20h20M25 574.1v3M32.1 574.1v3M370.6 574.1v5h100v-5M370.6 561.1v6M372.6 562v2.1M374.6 562v2.1"/>
<path d="M376.5 562v2.1M378.6 562v2.1M380.6 561.6v2.5M380.6 574.1v5M382.6 562v2.1M384.5 562v2.1M386.6 562v2.1M388.6 562v2.1M390.6 561.1v6M390.6 574.1v5M400.5 574.1v5M410.6 561.1v6"/>
<path d="M410.6 574.1v5M420.6 569.1v25M430.6 561.1v6M430.6 574.1v5M440.5 574.1v5M450.5 561.1v6M450.5 574.1v5M460.6 574.1v5M470.6 561.1v6M721 565.1h100M177.6 584.1v10M319.1 584.1v10"/>
<path d="M477 584.1v10M651.1 584.1v10M821 594.1h20"/>
<circle cx="408.3" cy="215.7" r=".32"/>
<circle cx="454.9" cy="215.3" r=".99"/>
<circle cx="454.9" cy="219.4" r=".7"/>
<circle cx="405.9" cy="255.4" r=".69"/>
<circle cx="459.9" cy="276.3" r=".7"/>
<circle cx="519.8" cy="275.3" r=".32"/>
<circle cx="459.9" cy="280.4" r=".99"/>
</g>
<g fill="#000" stroke="#000" stroke-width=".38">
<path d="M777.9 518.9h.6zM806.1 517.2h3.7zM809.7 520h1.1z"/>
<path d="M454.3 219.2l.6 .2zM454.3 219.1l.6 .3zM454.4 219l.5 .4z"/>
<path d="M454.3 219.6l.6-.2zM454.3 219.5l.6-.1zM454.3 219.4h.6z"/>
<path d="M454.5 218.8l.4 .6zM454.5 218.8l.4 .6zM454.6 218.8l.3 .6z"/>
<path d="M454.7 218.7l.2 .7zM454.9 218.7v.7zM455 218.7l-.1 .7z"/>
<path d="M455.2 218.7l-.3 .7zM455.3 218.8l-.4 .6zM455.4 218.8l-.5 .6z"/>
<path d="M454.9 219.4l.6 .4zM454.9 219.4l.4 .6zM454.9 219.4l.4 .6z"/>
<path d="M454.9 219.4l.6-.4zM454.9 219.4l.8-.2zM454.9 219.4l.8-.2z"/>
<path d="M454.9 219.4l.8 .1zM454.9 219.4l.8 .1zM454.9 219.4l.6 .4z"/>
<path d="M454.9 219.4l-.3 .6zM454.9 219.4l-.4 .5zM454.4 219.8l.5-.4z"/>
<path d="M454.9 219.4l.1 .7zM454.9 219.4l.1 .7zM454.9 219.4v.7z"/>
<path d="M459.3 276.2l.6 .2zM459.3 276.1l.6 .3z"/>
<path d="M459.4 276l.5 .4zM459.5 275.9l.4 .5zM459.5 275.9l.4 .5z"/>
<path d="M459.3 276.7l.6-.3zM459.3 276.5l.6-.1zM459.3 276.4h.6z"/>
<path d="M459.6 275.8l.3 .6zM459.7 275.7l.2 .7zM459.9 275.7v.7z"/>
<path d="M459.9 276.4l-.3 .6zM459.9 276.4l-.4 .5zM459.4 276.8l.5-.4z"/>
<path d="M459.9 276.4l.3 .6zM460 276.4l.3 .6zM460 276.4l.4 .5z"/>
<path d="M460.3 275.8l-.4 .6zM460.2 275.7l-.3 .7zM460 275.7l-.1 .7z"/>
<path d="M459.9 276.4l.1 .7zM459.9 276.4l.1 .7zM459.9 276.4v.7z"/>
<path d="M460.3 275.8l-.3 .6zM460.4 275.9l-.4 .5zM460 276.4l.6-.3z"/>
<path d="M460 276.4l.7-.2zM460 276.4l.7-.2zM460 276.4l.7 .1z"/>
<path d="M460 276.4l.6 .3zM460 276.4l.6 .3zM460 276.4l.4 .5z"/>
<path d="M777.2 519.8l.5 .3v-.3zM777.2 519.8l.5 .3h-.5z"/>
<path d="M777.3 519.1l.4 .7 .1-.7zM777.3 519.1l.4 .7h-.5z"/>
<path d="M777.3 518.9l.6 .1zM777.3 518.9l.6 .1z"/>
<path d="M777.3 519h.6zM777.3 519l.5 .1z"/>
<path d="M777.5 518.2l.5 .3 .1-.3zM777.5 518.2l.5 .3h-.6z"/>
<path d="M777.7 517.6l.4 .6 .3-.6zM777.7 517.6l.4 .6h-.6z"/>
<path d="M777.9 517.4l.5 .2 .1-.2zM777.9 517.4l.5 .2h-.7z"/>
<path d="M778.2 516.9l.3 .5 .4-.5zM778.2 516.9l.3 .5h-.6z"/>
<path d="M778.4 516.6l.5 .3 .2-.3zM778.4 516.6l.5 .3h-.7z"/>
<path d="M778.7 516.2l.4 .4 .4-.4zM778.7 516.2l.4 .4h-.7z"/>
<path d="M779 515.8l.5 .4 .4-.4zM779 515.8l.5 .4h-.8z"/>
<path d="M777.4 518.5l1.1 .4 1.6-.4zM777.4 518.5l1.1 .4h-1.2z"/>
<path d="M779.3 515.6l.6 .2 .4-.2zM779 515.8l.3-.2 .6 .2z"/>
<path d="M779.8 515.3l.5 .3 .7-.3zM779.3 515.6l.5-.3 .5 .3z"/>
<path d="M779.9 515.3h1.2zM779.8 515.3h1.2z"/>
<path d="M780.3 515l.8 .3 .9-.3zM779.9 515.3l.4-.3 .8 .3z"/>
<path d="M780.5 514.9h2.4zM780.3 515h1.7z"/>
<path d="M782.4 514.4l1.9 .1zM781.5 514.5h2.8z"/>
<path d="M781.5 514.5l3.7 .3-.9-.3zM780.6 514.8l.9-.3 3.7 .3z"/>
<path d="M780.6 514.8l4.8 .1zM780.5 514.9h4.9z"/>
<path d="M782.9 514.9l2.6 .1zM782.9 514.9l2.6 .1z"/>
<path d="M783.8 515l2.2 .2zM783.8 515l2.2 .2z"/>
<path d="M784.7 515.2l1.4 .1zM784.7 515.2l1.4 .1z"/>
<path d="M784.8 515.3l1.7 .3-.4-.3zM784.8 515.3l1.7 .3z"/>
<path d="M785.6 515.6l1.2 .2zM785.6 515.6l1.2 .2z"/>
<path d="M780.1 518.5l6.4-1.8h-2.1zM778 518.5l6.4-1.8-4.3 1.8z"/>
<path d="M785.9 515.8l1.2 .4-.3-.4zM785.9 515.8l1.2 .4h-.8z"/>
<path d="M786 517.1l-3.9 4.1 4.7-4.1zM781.2 521.2l4.8-4.1-3.9 4.1z"/>
<path d="M786.3 516.2l1.2 .4-.4-.4zM784.9 516.6l1.4-.4 1.2 .4z"/>
<path d="M786.6 517.6l-2.8 7.4 3.4-7.4zM786.6 517.6l-2.8 7.4h-.6z"/>
<path d="M786.7 517.4l.5 .2 .1-.2zM786.7 517.4l.5 .2h-.6z"/>
<path d="M784.9 516.6l2.7 .1zM784.4 516.7h3.2z"/>
<path d="M786.5 516.7l1.3 .4-.2-.4zM786 517.1l.5-.4 1.3 .4z"/>
<path d="M786.8 517.1l1.2 .3-.2-.3zM786.8 517.1l1.2 .3h-1.2z"/>
<path d="M786.8 517.4h1.2zM786.7 517.4h1.3z"/>
<path d="M787.3 517.4l.8 .2-.1-.2zM787.3 517.4l.8 .2h-.6z"/>
<path d="M787.5 517.6l.9 .6-.3-.6zM787.5 517.6l.9 .6h-.6zM787.8 518.2h.6zM787.8 518.2h.6z"/>
<path d="M787.8 518.2l.8 .9-.2-.9zM787.8 518.2l.8 .9h-.6z"/>
<path d="M788 519.1h.6zM788 519.1h.6z"/>
<path d="M788 519.1l.7 .9-.1-.9zM788 519.1l.7 .9h-.6z"/>
<path d="M794.3 518.2h.6zM794.3 518.2h.8z"/>
<path d="M794.3 518.2l-1.5 4.8 2.1-4.8zM794.3 518.2l-1.5 4.8h-.8z"/>
<path d="M794.7 517.2l1.1 1-.4-1zM794.7 517.2l1.1 1h-1.5z"/>
<path d="M795.1 518.2l1.9 2.4-1.2-2.4zM795.1 518.2l1.9 2.4h-.8z"/>
<path d="M799.7 518l.7 1.8v-1.8zM799.7 518l.7 1.8h-.7z"/>
<path d="M799.7 519.8l.9 .2zM799.7 519.8l.9 .2z"/>
<path d="M799.7 517.9h.9zM799.7 517.9l.7 .1z"/>
<path d="M799.7 520l3.8 .6v-.6zM799.7 520l3.8 .6h-3.8z"/>
<path d="M799.7 517.2l4.5 .7v-.7zM799.7 517.2l4.5 .7h-4.5z"/>
<path d="M806.1 518l.7 5v-5zM806.1 518l.7 5h-.7z"/>
<path d="M806.1 517.8h.8zM806.1 517.8l.7 .2z"/>
<path d="M806.1 517.2l4 .1zM806.1 517.2l4 .1z"/>
<path d="M806.1 517.3l4.3 .1zM806.1 517.3l4.3 .1z"/>
<path d="M806.1 517.4l4.5 .2zM806.1 517.4l4.5 .2z"/>
<path d="M806.1 517.6l4.7 .2zM806.1 517.6l4.7 .2z"/>
<path d="M807.4 520l3.2 .2 .2-.2zM807.4 520l3.2 .2h-3.2z"/>
<path d="M806.1 517.8h4.8zM806.1 517.8h4.8z"/>
<path d="M807.4 520h3.4zM807.4 520h3.4z"/>
<path d="M809.9 519.9h1zM809.7 520h1.1zM809.5 520h1.3z"/>
<path d="M806.9 517.8h4zM806.9 517.8h4z"/>
<path d="M809.5 517.8l1.4 .1zM809.5 517.8l1.4 .1z"/>
<path d="M809.7 517.9h1.3zM809.7 517.9h1.3z"/>
<path d="M809.9 517.9l1.2 .1zM809.9 517.9l1.2 .1z"/>
<path d="M810.1 519.8h.9zM809.9 519.9h1z"/>
<path d="M810.1 519.7h.9zM810.1 519.7l.9 .1z"/>
<path d="M810.1 518h1zM810.1 518h1z"/>
<path d="M810.1 518l1 .2zM810.1 518l1 .2z"/>
<path d="M810.2 519.7h.9zM810.1 519.7h.9z"/>
<path d="M810.2 518.2l1 .1zM810.2 518.2l1 .1zM810.4 518.3h.8zM810.4 518.3h.8z"/>
<path d="M810.4 519.5h.7zM810.4 519.5l.7 .2h-.9z"/>
<path d="M810.4 518.3l.8 .2v-.2zM810.4 518.3l.8 .2z"/>
<path d="M810.5 519.3h.7zM810.5 519.3l.6 .2zM810.4 519.5h.7zM810.4 519.5h.7z"/>
<path d="M810.5 518.5l.8 .1zM810.5 518.5l.8 .1z"/>
<path d="M810.5 519.2h.7zM810.5 519.2l.7 .1z"/>
<path d="M810.5 518.6l.8 .1zM810.5 518.6l.8 .1z"/>
<path d="M810.5 518.7l.8 .2v-.2zM810.5 518.7l.8 .2h-.8zM810.5 518.9h.8zM810.5 518.9h.8z"/>
<path d="M810.5 518.9l.8 .2v-.2zM810.5 518.9l.8 .2h-.8z"/>
<path d="M810.5 519.1h.8zM810.5 519.1l.7 .1z"/>
<path d="M812.6 517.2l2.6 2.7-1.8-2.7zM812.6 517.2l2.6 2.7h-.8z"/>
<path d="M814.4 519.9l1.3 .7 .5-.7zM814.4 519.9l1.3 .7h-.8z"/>
<path d="M817.2 517.2l-1 2.7 1.8-2.7zM817.2 517.2l-1 2.7h-.8z"/>
<path d="M777.2 520.1l.6 .6-.1-.6zM777.2 520.1l.6 .6h-.6z"/>
<path d="M777.2 520.7l.6 .4v-.4zM777.2 520.7l.6 .4h-.5z"/>
<path d="M777.3 521.1l.6 .5-.1-.5zM777.3 521.1l.6 .5h-.5z"/>
<path d="M777.4 521.6l.7 .4-.2-.4zM777.4 521.6l.7 .4h-.6z"/>
<path d="M777.5 522l.8 .4-.2-.4zM777.5 522l.8 .4h-.6z"/>
<path d="M777.7 522.4l.8 .4-.2-.4zM777.7 522.4l.8 .4h-.6z"/>
<path d="M777.9 522.8l.9 .4-.3-.4zM777.9 522.8l.9 .4h-.7z"/>
<path d="M778.1 523.2l1 .4-.3-.4zM778.1 523.2l1 .4h-.7z"/>
<path d="M778.4 523.6l1 .3zM778.4 523.6l1 .3z"/>
<path d="M778.6 523.9l1.3 .4-.5-.4zM778.6 523.9l1.3 .4h-.9z"/>
<path d="M779 524.3l1.1 .2zM779 524.3l1.1 .2z"/>
<path d="M779.2 524.5l1.7 .4-.8-.4zM779.2 524.5l1.7 .4h-1.2z"/>
<path d="M779.7 524.9h1.3zM779.7 524.9h1.3z"/>
<path d="M779.8 524.9l2 .3zM779.8 524.9l2 .3h-1.6z"/>
<path d="M780.2 525.2h2.1zM780.2 525.2h2.1z"/>
<path d="M781.2 521.4l2 3.6-1.4-3.6zM781.2 521.4l2 3.6h-.6z"/>
<path d="M781.2 521.2h.9zM781.2 521.2l.6 .2z"/>
<path d="M780.4 525.2l2.3 .1zM780.4 525.2l2.3 .1z"/>
<path d="M782.6 525h1.2zM782.6 525l1.1 .2z"/>
<path d="M781.5 525.7h2.8zM781.5 525.7l1.9 .1z"/>
<path d="M780.6 525.4l3.7 .3 .9-.3zM780.6 525.4l3.7 .3h-2.8z"/>
<path d="M780.4 525.3h5zM780.4 525.3l4.8 .1z"/>
<path d="M782.6 525.2h2.9zM782.6 525.2l2.8 .1z"/>
<path d="M784.6 525l.9 .2 .4-.2zM783.7 525.2l.9-.2 .9 .2z"/>
<path d="M784.8 524.9h1.3zM784.6 525h1.3z"/>
<path d="M785.5 524.6l.6 .3 .4-.3zM784.8 524.9l.7-.3 .6 .3z"/>
<path d="M785.9 524.3l.6 .3 .3-.3zM785.5 524.6l.4-.3 .6 .3z"/>
<path d="M786.2 524.1l.6 .2 .2-.2zM785.9 524.3l.3-.2 .6 .2z"/>
<path d="M786.7 523.6l.3 .5 .5-.5zM786.7 523.6l.3 .5h-.8z"/>
<path d="M786.9 523.4l.6 .2 .1-.2zM786.9 523.4l.6 .2h-.8z"/>
<path d="M787.3 522.8l.3 .6 .4-.6zM787.3 522.8l.3 .6h-.7z"/>
<path d="M787.4 522.7h.7zM787.4 522.7l.6 .1h-.7z"/>
<path d="M787.8 522l.3 .7 .3-.7zM787.8 522l.3 .7h-.7z"/>
<path d="M787.8 521.9h.6zM787.8 521.9l.6 .1z"/>
<path d="M788 520.9l.6 .2zM788 520.9l.6 .2z"/>
<path d="M788 521.1l.4 .8 .2-.8zM788 521.1l.4 .8h-.6z"/>
<path d="M788.1 520l.6 .1zM788.1 520l.6 .1z"/>
<path d="M788.1 520.1l.5 .8 .1-.8zM788.1 520.1l.5 .8h-.6z"/>
<path d="M794.5 520.6l2.7 .7-.2-.7zM794.5 520.6l2.7 .7h-3z"/>
<path d="M796.5 521.3l1.5 1.7-.8-1.7zM796.5 521.3l1.5 1.7h-.8z"/>
<path d="M799.7 520.7l.7 2.3v-2.3zM799.7 520.7l.7 2.3h-.7z"/>
<path d="M799.7 520.6h.9zM799.7 520.6l.7 .1z"/>
<path d="M807.4 520.5l2.4 .1zM807.4 520.5l2.4 .1z"/>
<path d="M809 520.6l2.5 2.4-1.7-2.4zM809 520.6l2.5 2.4h-.8z"/>
<path d="M807.4 520.5h2.6zM807.4 520.5h2.3z"/>
<path d="M807.4 520.3h2.9zM807.4 520.3l2.6 .2z"/>
<path d="M807.4 520.2h3.2zM807.4 520.2l2.9 .1z"/>
<path d="M814.9 520.6l.8 2.4v-2.4zM814.9 520.6l.8 2.4h-.8z"/>
<path d="M370.6 564.6h100v-1zM370.6 563.6h100l-100 1z"/>
</g>
<g fill="none" stroke="#000" stroke-width=".51">
<path d="M40.1 20.1h780.9v554h-780.9zM741.2 31.9h32M721 473.1h100M721 490.1h100M609.2 505.8l-3.3 3.2M613.7 505.8l-7.8 7.8M618.2 505.8l-12.3 12.2M622.7 505.8l-16.8 16.7M627.2 505.8l-21.3 21.2M631.6 505.8l-25.7 25.7M636.1 505.8l-30.2 30.2M640.6 505.8l-30.3 30.3"/>
<path d="M645.1 505.8l-30.3 30.3M649.6 505.8l-30.3 30.3M650.9 509l-29.5 29.5M650.9 513.5l-28 28M650.9 518l-23.5 23.5M721 510.1h100M637.1 536.3l-5.2 5.2M650.9 522.5l-13.7 13.7M650.9 527l-9.2 9.2M650.9 531.5l-4.7 4.7M650.9 536l-.2 .2M637.1 540.8l-.8 .7"/>
<path d="M721 544.1h100M721 574.1v-111h100v111"/>
</g>
<g font-size="7" fill="#808080">
<text x="75" y="132.6">A2</text>
<text x="268.3" y="246">Gångbrygga</text>
<text x="75" y="254">A6</text>
<text x="75" y="375.9">A1</text>
<text x="108.3" y="429.1">B1</text>
<text x="323.7" y="429.1">B2</text>
<text x="468.2" y="429.1">B3</text>
</g>
<g font-size="7">
<text x="753.4" y="470.8">GODKÄND</text>
<text x="723.5" y="480.8">FÖRFRÅGNINGSUNDERLAG</text>
<text x="721.8" y="499.1">CENTRUMHUSET HUS D</text>
<text x="721.8" y="507.1">KRÅKAN 1, ROBERTSFORS</text>
<text x="721.8" y="572.6">E-61-1-D301</text>
</g>
<g font-size="5.4">
<text x="369.8" y="560.3">0</text>
<text x="389.7" y="560.3">1</text>
<text x="409.8" y="560.3">2</text>
<text x="429.8" y="560.3">3</text>
<text x="449.7" y="560.3">4</text>
<text x="468.8" y="560.3">5 m</text>
</g>
<g font-size="4.9">
<text x="740.8" y="30.7">FÖRKLARINGAR</text>
<text x="801.8" y="557.1">A1</text>
<text x="801.8" y="564.1">1:50</text>
</g>
<text font-size="4.8" x="721.8" y="515.6">ÅF-Infrastructure AB</text>
<g font-size="3.9">
<text x="38.7" y="401.6" transform="rotate(-90 38.7 401.6)">C:\Users\jmd534\OneDrive - AFRY\Desktop\Bilder Centrumhuset Robban\DWG\A-40-P-D300-Centrumhuset Inredning - Bygglov-rvt-1-A-40-P-D300.dwg</text>
<text x="38.7" y="432.9" transform="rotate(-90 38.7 432.9)">.\E-61-P-D300.dwg</text>
<text x="38.7" y="481.8" transform="rotate(-90 38.7 481.8)">.\Förklaringar 2023-12-06.dwg</text>
<text x="38.7" y="562.8" transform="rotate(-90 38.7 562.8)">..\..\A\1 - Modeller\Export DWG\A-40-P-D300.dwg</text>
<text x="41" y="578">LAGER: SB11</text>
</g>
<g font-size="3.5">
<text x="741" y="40.1">SE RITNING E-69-5-01</text>
<text x="721.8" y="488.5">2025-02-26</text>
<text x="741.8" y="488.5">ÄNDRING/PM</text>
<text x="721.8" y="520.6">Storgatan 103</text>
<text x="721.8" y="524.6">921 32 Lycksele</text>
<text x="721.8" y="528.6">Tel: 010-505 00 00</text>
<text x="721.8" y="535.5">CONNY LARSSON</text>
<text x="771.8" y="535.5">GABRIEL STENLUND</text>
<text x="721.8" y="542.5">CONNY LARSSON</text>
<text x="771.8" y="542.5">D0191802 (210550)</text>
<text x="721.8" y="549.5">PLANRITNING</text>
<text x="721.8" y="555.2">OMBYGGNAD BIBLIOTEK OCH LÄGENHETER</text>
<text x="721.8" y="559.4">VINDSVÅNING, PLAN 3, DEL 1</text>
<text x="721.8" y="563.5">BELYSNING, KRAFT</text>
</g>
<g font-size="2.1">
<text x="812" y="465.3">STATUS</text>
<text x="809.5" y="475.3">HANDLING</text>
<text x="732.9" y="485.4">DATUM</text>
<text x="810.6" y="485.4">ÄNDRING</text>
<text x="810.6" y="492.4">PROJEKT</text>
<text x="803.3" y="512.3">ANSVARIG PART</text>
<text x="751.6" y="532.4">KONTAKTPERSON</text>
<text x="808.4" y="532.4">SKAPAD AV</text>
<text x="756.3" y="539.3">GODKÄND AV</text>
<text x="799.1" y="539.3">UPPDRAGSNUMMER</text>
<text x="799.5" y="546.3">RITNINGSKATEGORI</text>
<text x="790.1" y="553.4">INNEHÅLL</text>
<text x="811.5" y="553.4">FORMAT</text>
<text x="813.5" y="560.3">SKALA</text>
<text x="790.9" y="567.4">NUMMER</text>
<text x="816.2" y="567.4">BET</text>
</g>
</svg>
